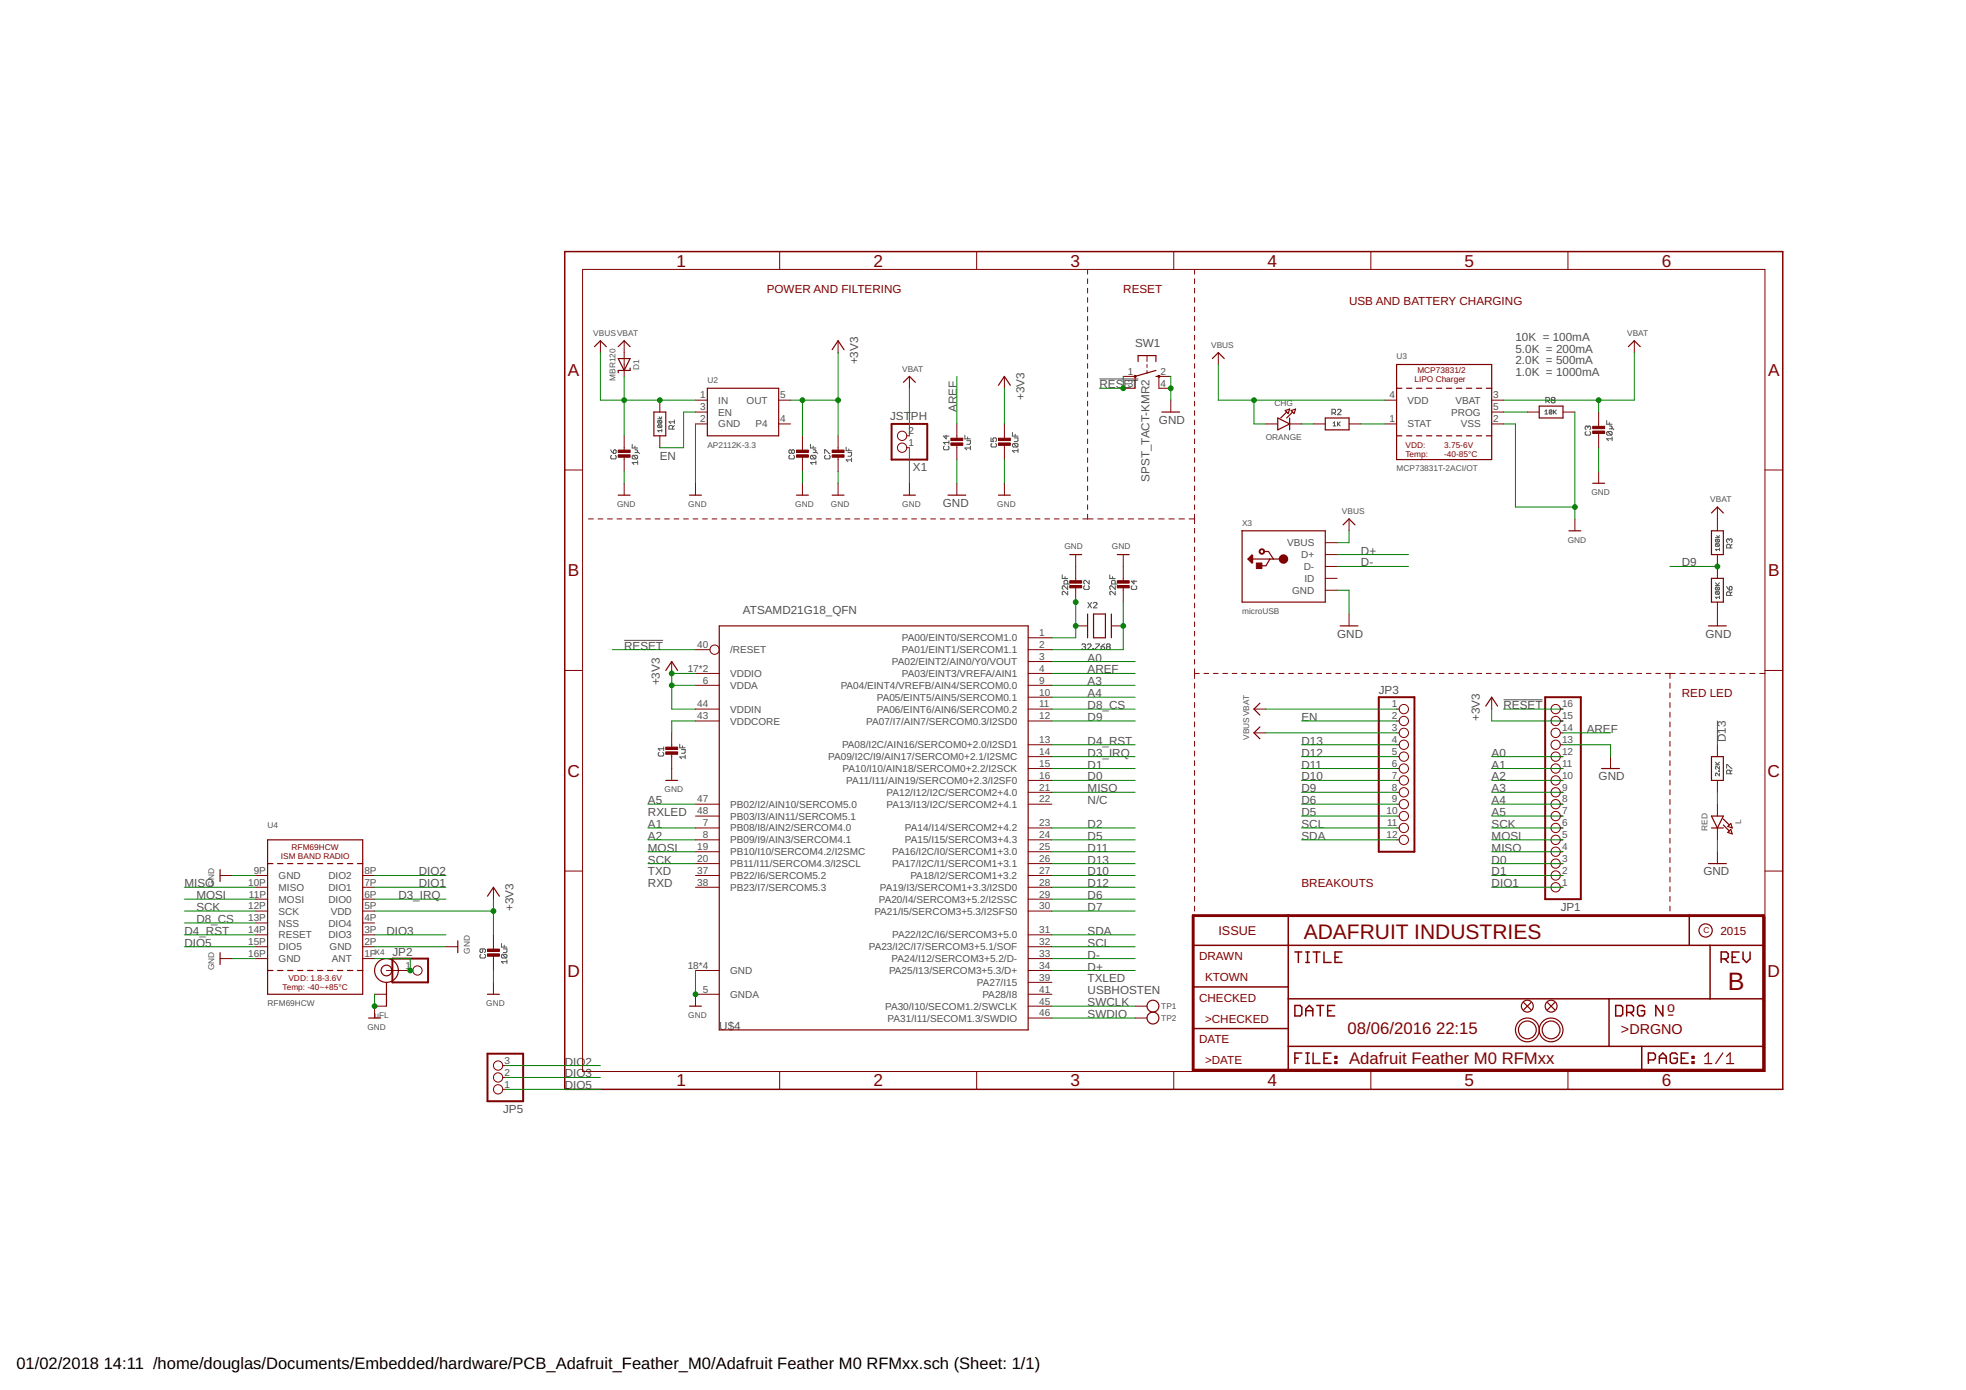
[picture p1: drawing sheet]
<svg xmlns="http://www.w3.org/2000/svg" width="420mm" height="297mm" viewBox="0 0 420 297" stroke-linecap="round" stroke-linejoin="round" font-family="sans-serif">
<g fill="none" stroke="#505050" stroke-width=".21">
<path d="M130.5 96.1l.6 .8M130.7 97.3l-.2 .2v.4l.2 .2h.8l.2-.2v-.4l-.2-.2M131.1 96.3l.2-.2 .4 .2v.4l-.2 .2h-.4zM135.1 95v.7h1.2M135.3 97.3h.8l.2 .2v.4l-.2 .2M135.3 97.3l-.2 .2v.4l.2 .2h.8M135.3 97.3l.8 .8M135.7 96.1h.4l.2 .2-.2 .4M135.7 96.7h.8l.2 .2M135.7 95.3v.4M136.3 98.8h-1.2l.4 .5M136.3 98.5v.8"/>
<path d="M140.6 89.5h.8M140.7 90.8h.6l.1 .1-.1 .5M140.7 89.9h.6l.1 .1-.1 .4M140.7 90.8l-.1 .4 .1 .2h.6M140.7 89.9l-.1 .4 .7 .1M140.7 90.8l.6 .6M140.7 89.9l.6 .5M140.9 89.1l.3 .4 .2-.4M141.4 92h-.8l.3 .3M141.4 91.7v.6M143.7 91.7v-.6l-.1-.2h-.4l-.2 .2v.6h1.1M144.1 90.9l-.4 .4"/>
<path d="M144.1 90.1h-1.1l.4 .4M144.1 89.7v.8M168.8 97.3l-.2 .2v.4l.2 .2h.8l.2-.2v-.4l-.2-.2M169.2 96.3l-.2-.2-.4 .2v.4l.2 .2 .4-.2M169.2 96.3l.2-.2 .4 .2v.4l-.2 .2-.4-.2M169.2 96.3v.4M173.2 95v.7h1.2M173.4 97.3l-.2 .2v.4l.2 .2h.8M173.4 97.3h.8l.2 .2v.4l-.2 .2M173.4 97.3l.8 .8M173.8 96.7h.8l.2 .2M173.8 96.1h.4l.2 .2-.2 .4"/>
<path d="M173.8 95.3v.4M174.4 98.8h-1.2l.4 .5M174.4 98.5v.8M176.2 96.9v-.8l1.2 .8M176.4 97.3l-.2 .2v.4l.2 .2h.8l.2-.2v-.4l-.2-.2M180.8 95.5v.8h1.2M181.2 96.7h.8v.6l-.2 .2h-.6M181.4 95.9v.4M182 98.3h-1.2l.4 .4M182 97.9v.8M201.8 95.3l-.2 .2v.4l.2 .2h.8l.2-.2v-.4l-.2-.2M202.2 93v.8l-.6-.6h1.2"/>
<path d="M202.8 94.2v.8M202.8 94.6h-1.2l.4 .4M206.2 93v.8h1.2M206.6 94.2h.8v.6l-.2 .2h-.6M206.8 93.4v.4M207.4 95.7h-1.2l.4 .4M207.4 95.3v.8M211.8 93.6v.8h.6l-.2-.4 .2-.4h.4l.2 .2v.4l-.2 .2M212 94.8l-.2 .2v.3l.2 .2h.8l.2-.2v-.3l-.2-.2M216.4 92.4v.8h1.2M216.6 94.8h.7l.3 .2v.3l-.3 .2M216.6 94.8l-.2 .2v.3l.2 .2h.7"/>
<path d="M216.6 94.8l.7 .7M216.8 93.6h.8v.6l-.3 .2h-.5M217 92.8v.4M217.6 96.3h-1.2l.4 .4M217.6 95.9v.8M235 81h8.3M284.6 88.2h.6l.2-.1v-.4l-.2-.2h-.6v1.1M284.9 90.4l.3-.3v.9M284.9 91h.6M285.1 88.2l.3 .4M285.8 87.7l.2-.2h.4l.2 .2v.1l-.8 .8h.8M285.9 90.1v.9"/>
<path d="M286 90.6l.4 .4M286.4 90.1l-.5 .6M330.2 87.9l.3-.3v.9M330.2 88.5h.5M330.4 85.7h.5l.3-.2v-.4l-.3-.2h-.5v1.2M330.8 85.7l.4 .4M331.7 87.8l-.2 .7-.4-.2M331.7 87.8l-.5-.2-.1 .2v.5M331.7 87.8l-.6 .5M331.7 85.5l-.2-.2 .2-.4h.4l.2 .2-.2 .4M331.7 85.5l-.2 .2 .2 .4h.4l.2-.2-.2-.4M331.7 85.5h.4"/>
<path d="M332 87.6v.9M332.2 88.1l.4 .4M332.6 87.6l-.6 .6M339 92.2l-.2 .2v.4l.2 .2h.7l.2-.2v-.4l-.2-.2M339.3 91.2l-.1-.2-.4 .2v.4l.2 .2M339.3 91.2l.3-.2 .3 .2v.4l-.2 .2M339.3 91.2v.2M343.4 89.9v.8h1.1M343.6 92.2h.7l.2 .2v.4l-.2 .2M343.6 92.2l-.2 .2v.4l.2 .2h.7M343.6 92.2l.7 .8M343.9 91h.4l.2 .2-.2 .4"/>
<path d="M343.9 91.6h.8l.2 .2M343.9 90.3v.4M344.5 93.8h-1.1l.3 .4M344.5 93.4v.8M366.6 114.9h.9M366.8 115.3h.5l.2 .1-.2 .4M366.8 116.2h.5l.2 .1-.2 .5M366.8 115.3l-.2 .4 .2 .1h.5M366.8 116.2l-.2 .4 .2 .2h.5M366.8 116.2l.5 .6M366.8 115.3l.5 .5M366.9 114.4l.3 .5 .3-.5"/>
<path d="M367.5 117.1v.6M367.5 117.4h-.9l.3 .3M369.6 115.3l-.2-.2-.4 .2v.4l.2 .2M369.6 115.3l.2-.2 .4 .2v.4l-.2 .2M369.6 115.3v.2M369.8 117.1v-.6l-.2-.2h-.4l-.2 .2v.6h1.2M370.2 116.3l-.4 .4M133.4 136.8h8.3M227 122.9v.7h1.2M227.6 123.2v.4M228.2 124.8v-.6l-.2-.2h-.4l-.2 .2v.6h1.2M228.2 125.2v.8l-.8-.8-.4 .2v.4l.2 .2"/>
<path d="M228.2 126.4v.7l-.8-.7-.4 .2v.3l.2 .2M231.2 137.8l.2-.2h.4l.2 .2-.2 .4M231.6 138.2h.2M231.8 138.2l.2 .2-.2 .4h-.4l-.2-.2M231.8 125.2l-.2 .2v.4l.2 .2h.8l.2-.2v-.4l-.2-.2M232.4 137.8l.2-.2h.4l.2 .2v.2l-.8 .8h.8M232.5 128.7l.8 1.2M232.8 124v.8l-.8-.8-.4 .2v.4l.2 .2M233.3 128.7l-.8 1.2M233.6 138.6h.1v.2h-.1zM233.7 128.9l.1-.2h.5l.1 .2v.2l-.7 .8h.7M234.1 137.6h.8v.2l-.8 .8v.2"/>
<path d="M235.3 138.2h.6l.2 .4-.2 .2h-.4l-.2-.2zM236.1 137.6l-.8 .6M236.7 138.2l-.2-.2 .2-.4h.4l.2 .2-.2 .4M236.7 138.2h.4M236.7 138.2l-.2 .2 .2 .4h.4l.2-.2-.2-.4M237.2 122.9v.7h1.1M237.8 123.2v.4M238.3 126.4v.7l-.7-.7-.4 .2v.3l.2 .2M238.3 125.2v.8l-.7-.8-.4 .2v.4l.2 .2M238.3 124.8v-.6l-.2-.2h-.3l-.2 .2v.6h1.1M242 125.2l-.2 .2v.4l.2 .2h.7l.2-.2v-.4l-.2-.2M242.3 124v.8l-.5-.6h1.1"/>
<path d="M366.6 125.1h.9M366.6 124.5l.6 .6M366.8 125.5h.5l.2 .1-.2 .5M366.8 126.4l.7 .2-.2 .4M366.8 125.5l-.2 .4 .2 .2h.5M366.8 126.4l-.2 .5 .2 .1h.5M366.8 126.4l.5 .6M366.8 125.5l.5 .6M367.5 127.4v.5M367.5 127.6h-.9l.3 .3M367.5 124.5l-.5 .5M369 125.3l.6 .8"/>
<path d="M369.6 125.5l.4-.2 .2 .2v.4l-.2 .2h-.4zM369.8 127.3v-.6l-.2-.2h-.4l-.2 .2v.6h1.2M370.2 126.5l-.4 .4M141.8 159.6v.8M141.8 160h-1.1l.4 .4M145.3 159v.8h1.1M145.8 159.4v.4M321.3 149.5h8.3M140.9 160.8l-.2 .2v.4l.2 .2h.7l.2-.2v-.4l-.2-.2M145.6 160.2h.8v.6l-.2 .2h-.6M146.4 161.8h-1.1l.3 .3M146.4 161.4v.7"/>
<path d="M366.6 163.4h.9M366.6 162.9l.6 .5M367.3 164.7l.2 .1zM367.5 163.8v.6l-.6-.6-.3 .2 .2 .4M367.5 165.2v.6l-.6-.6-.3 .2 .2 .4M367.5 162.9l-.5 .4M369 164.2v-.8l1.2 .8M369.8 165.4v-.6l-.2-.2h-.4l-.2 .2v.6h1.2M370.2 164.6l-.4 .4M102.8 203.9l-.2 .2v.4l.2 .2h.7l.3-.2v-.4l-.3-.2M103.2 202.8v.6l-.2 .2-.4-.2v-.4l.2-.2h.7l.3 .2v.4l-.3 .2M107.2 201.6v.8h1.1"/>
<path d="M107.4 203.9h.7l.2 .2v.4l-.2 .2M107.4 203.9l-.2 .2v.4l.2 .2h.7M107.4 203.9l.7 .8M107.6 202.8h.7v.6l-.2 .2h-.5M107.8 202v.4M108.3 205.5h-1.1l.4 .4M108.3 205.1v.8"/>
</g>
<g fill="none" stroke="#800000" stroke-width=".21">
<path d="M124.5 57.6h252.7v171.4h-252.7zM166.6 53.8v3.8M208.7 53.8v3.8M232.4 57.6v1M232.4 59.6v1M250.8 53.8v3.8M255.3 57.6v1M255.3 59.6v1M293 53.8v3.8M335.1 53.8v3.8M128.3 72.8v2.6M133.4 72.8v7.6"/>
<path d="M179.1 72.8v2.6M232.4 61.6v1M232.4 63.6v1M232.4 65.6v1M232.4 67.6v1M232.4 69.6v1.1M232.4 71.6v1.1M232.4 73.7v1M232.4 75.7v1M232.4 77.7v1M232.4 79.7v1M245.1 76v1.3"/>
<path d="M245.1 77.9v.6M245.1 79.2v.6M255.3 61.6v1M255.3 63.6v1M255.3 65.6v1M255.3 67.6v1M255.3 69.6v1.1M255.3 71.6v1.1M255.3 73.7v1M255.3 75.7v1M255.3 77.7v1M255.3 79.7v1"/>
<path d="M260.4 75.4v2.5M349.3 72.8v2.6M133.4 93.1v3.3M133.4 97.5v3.3M141 85.5v2.6M141 93.1v2.6M148.6 85.5h2.6M148.6 88.1h2.6M148.6 90.6h2.6M166.4 85.5h2.6M166.4 90.6h2.6M171.5 93.1v3.3"/>
<path d="M171.5 97.5v3.3M179.1 93.1v3.3M179.1 97.5v3.3M193.8 95.7h.6M193.8 93.1h.6M194.4 80.4v2.6M204.5 90.6v3.3M204.5 94.9v3.3M214.7 80.4v2.6M214.7 90.6v3.3M214.7 94.9v3.3M232.4 81.7v1"/>
<path d="M232.4 83.7v1.1M232.4 85.7v1.1M232.4 87.8v1M232.4 89.8v1M232.4 91.8v1M232.4 93.8v1M232.4 95.8v1M232.4 97.8v1M232.4 99.8v1M240.1 80.4h2.5v2.6h-2.5M250.2 85.5v2.6M250.2 80.4h-2.5v2.6h2.5"/>
<path d="M255.3 81.7v1M255.3 83.7v1.1M255.3 85.7v1.1M255.3 87.8v1M255.3 89.8v1M255.3 91.8v1M255.3 93.8v1M255.3 95.8v1M255.3 97.8v1M255.3 99.8v1M270.5 90.6h2.6M275.6 90.6h2.6"/>
<path d="M280.7 90.6h2.5M288.3 90.6h2.6M295.9 85.5h2.6M295.9 90.6h2.6M318.8 85.5h2.5M318.8 88.1h2.5M318.8 90.6h2.5M326.4 88.1h2.6M334 88.1h2.6M341.7 88.1v3.3M341.7 92.4v3.3M120.7 100.4h3.8"/>
<path d="M125.8 110.9h1M127.8 110.9h1M129.8 110.9h1.1M131.9 110.9h1M133.4 103.3v2.5M133.9 110.9h1M135.9 110.9h1.1M138 110.9h1M140 110.9h1M142 110.9h1M144.1 110.9h1M146.1 110.9h1"/>
<path d="M148.1 110.9h1M148.6 103.3v2.5M150.2 110.9h1M152.2 110.9h1M154.2 110.9h1M156.3 110.9h1M158.3 110.9h1M160.3 110.9h1M162.3 110.9h1.1M164.4 110.9h1M166.4 110.9h1M168.4 110.9h1.1"/>
<path d="M170.5 110.9h1M171.5 103.3v2.5M172.5 110.9h1M174.5 110.9h1.1M176.6 110.9h1M178.6 110.9h1M179.1 103.3v2.5M180.6 110.9h1.1M182.6 110.9h1.1M184.7 110.9h1M186.7 110.9h1M188.7 110.9h1.1"/>
<path d="M190.8 110.9h1M192.8 110.9h1M194.4 103.3v2.5M194.8 110.9h1.1M196.9 110.9h1M198.9 110.9h1M200.9 110.9h1.1M203 110.9h1M204.5 103.3v2.5M205 110.9h1M207 110.9h1.1M209.1 110.9h1"/>
<path d="M211.1 110.9h1M213.1 110.9h1.1M214.7 103.3v2.5M215.2 110.9h1M217.2 110.9h1M219.2 110.9h1M221.3 110.9h1M223.3 110.9h1M225.3 110.9h1M227.4 110.9h1M229.4 110.9h1M229.9 118.5v5.9"/>
<path d="M231.4 110.9h2.2M232.4 101.8v1M232.4 103.8v1.1M232.4 105.9v1M232.4 107.9v1M232.4 109.9v1M234.6 110.9h1.2M236.8 110.9h1.1M239 110.9h1.1M240.1 118.5v5.9M241.1 110.9h1.2M243.3 110.9h1.2"/>
<path d="M245.4 110.9h1.2M247.6 110.9h1.2M249.8 110.9h1.2M251.9 110.9h1.2M254.1 110.9h1.2M255.3 101.8v1M255.3 103.8v1.1M255.3 105.9v1M255.3 107.9v1M255.3 109.9v2M255.3 112.9v1M255.3 114.9v1"/>
<path d="M255.3 116.9v1M255.3 118.9v1M283.2 118.5h2.6M283.2 116h2.6M288.3 110.9v2.5M336.6 110.9v2.5M341.7 100.8v2.5M367 108.4v5M367 118.5v5.1M377.2 100.4h3.8M148.6 138.8h3.1M219.7 138.8h5.1"/>
<path d="M219.7 136.3h5.1M229.9 125.4v3.3M229.9 133.8h2.5M237.5 133.8h2.6M240.1 125.4v3.3M255.3 120.9v1M255.3 122.9v1M255.3 124.9v1M255.3 126.9v1M255.3 128.9v1M255.3 130.9v1M255.3 132.9v1"/>
<path d="M255.3 134.9v1M255.3 136.9v1M255.3 138.9v1M283.2 121.1h2.6M283.2 126.1h2.6M283.2 123.6h2.6M288.3 131.2v2.6M367 128.7v5.1M120.7 143.3h3.8M143.6 141.4v2.5M143.6 156.6v3.3M148.6 143.9h5.1"/>
<path d="M148.6 151.5h5.1M148.6 154.1h5.1M148.6 146.5h5.1M219.7 143.9h5.1M219.7 151.5h5.1M219.7 159.2h5.1M219.7 154.1h5.1M219.7 146.5h5.1M219.7 141.4h5.1M219.7 149h5.1M255.3 140.9v1M255.3 142.9v2.1"/>
<path d="M255.3 146v1.1M255.3 148.1v1M255.3 150.1v1.1M255.3 152.2v1.1M255.3 154.3v1M255.3 156.3v1.1M255.3 158.4v1.1M255.3 143.9h1M257.3 143.9h1M259.3 143.9h1M261.3 143.9h1M263.3 143.9h1.1"/>
<path d="M265.3 143.9h1.1M267.4 143.9h1M268 156.6h2.5M268 151.5h2.5M269.4 143.9h1M271.4 143.9h1M273.4 143.9h1M275.4 143.9h1M277.4 143.9h1M279.4 143.9h1M281.5 143.9h.9M283.5 143.9h1"/>
<path d="M285.5 143.9h1M287.5 143.9h1M289.5 143.9h1M291.5 143.9h1M293.5 143.9h1M295.5 143.9h1M297.5 143.9h1.1M298.5 156.6h.5M298.5 151.5h.5M298.5 159.2h.5M298.5 154.1h.5M299.6 143.9h1"/>
<path d="M301.6 143.9h1M303.6 143.9h1M305.6 143.9h1M307.6 143.9h1M309.6 143.9h1M311.6 143.9h1M313.6 143.9h1M315.6 143.9h1.1M317.6 143.9h1.1M318.8 149v2.5M319.7 143.9h1M321.7 143.9h1"/>
<path d="M323.7 143.9h1M325.7 143.9h1M327.7 143.9h1M329.7 143.9h1M331.7 143.9h1M333.5 156.6h.5M333.5 151.5h.5M333.5 159.2h.5M333.5 154.1h.5M333.7 143.9h1.1M335.7 143.9h1.1M337.8 143.9h1"/>
<path d="M339.8 143.9h1M341.8 143.9h1M343.8 143.9h1M345.8 143.9h1M347.8 143.9h1M349.8 143.9h1M351.9 143.9h.9M353.9 143.9h1M355.9 143.9h2.1M356.9 143.9v1.1M356.9 146v1.1M356.9 148.1v1"/>
<path d="M356.9 150.1v1.1M356.9 152.2v1.1M356.9 154.3v1M356.9 156.3v1.1M356.9 158.4v1.1M359 143.9h1.2M361.1 143.9h1.2M363.3 143.9h1.1M365.4 143.9h1.1M367 159.2v2.5M367.5 143.9h1.2M369.7 143.9h1.1"/>
<path d="M371.8 143.9h1.1M373.9 143.9h1.2M376.1 143.9h1.1M377.2 143.3h3.8M143.6 160.9v5.9M148.6 179.5h5.1M148.6 176.9h5.1M148.6 174.4h5.1M148.6 171.9h5.1M219.7 179.5h5.1M219.7 176.9h5.1M219.7 171.9h5.1"/>
<path d="M219.7 169.3h5.1M219.7 166.8h5.1M219.7 164.2h5.1M219.7 161.7h5.1M255.3 160.5v1.1M255.3 162.6v1M255.3 164.6v1.1M255.3 166.7v1.1M255.3 168.8v1M255.3 170.8v1.1M255.3 172.9v1.1M255.3 175v1.1"/>
<path d="M255.3 177.1v1M255.3 179.1v1.1M298.5 179.5h.5M298.5 176.9h.5M298.5 174.4h.5M298.5 171.9h.5M298.5 169.3h.5M298.5 166.8h.5M298.5 164.2h.5M298.5 161.7h.5M333.5 179.5h.5M333.5 176.9h.5"/>
<path d="M333.5 174.4h.5M333.5 171.9h.5M333.5 169.3h.5M333.5 166.8h.5M333.5 164.2h.5M333.5 161.7h.5M344.2 161.7v2.5M356.9 160.5v1.1M356.9 162.6v1M356.9 164.6v1.1M356.9 166.7v1.1M356.9 168.8v1"/>
<path d="M356.9 170.8v1.1M356.9 172.9v1.1M356.9 175v1.1M356.9 177.1v1M356.9 179.1v1.1M367 166.8v2.5M367 171.9v2.5M367 176.9v2.6M47 187.1h2.6M54.7 189.6h2.5M54.7 187.1h2.5M54.7 199.8h2.5"/>
<path d="M54.7 192.2h2.5M54.7 194.7h2.5M54.7 197.2h2.5M77.5 189.6h2.6M77.5 187.1h2.6M77.5 199.8h2.6M77.5 192.2h2.6M77.5 194.7h2.6M77.5 197.2h2.6M105.5 189.6v2.6M105.5 199.8v3.3M120.7 186.1h3.8"/>
<path d="M148.6 189.6h5.1M148.6 187.1h5.1M148.6 184.6h5.1M148.6 182h5.1M219.7 189.6h5.1M219.7 187.1h5.1M219.7 184.6h5.1M219.7 182h5.1M219.7 199.8h5.1M219.7 192.2h5.1M219.7 194.7h5.1M255.3 181.2v1.1"/>
<path d="M255.3 183.3v1M255.3 185.3v1.1M255.3 187.4v1.1M255.3 189.5v1.1M255.3 191.6v1M255.3 193.6v1.1M333.5 189.6h.5M333.5 187.1h.5M333.5 184.6h.5M333.5 182h.5M356.9 181.2v1.1M356.9 183.3v1"/>
<path d="M356.9 185.3v1.1M356.9 187.4v1.1M356.9 189.5v1.1M356.9 191.6v1M356.9 193.6v1.1M367 182v2.6M377.2 186.1h3.8M47 204.9h2.6M54.7 202.3h2.5M54.7 204.9h2.5M77.5 202.3h2.6M77.5 204.9h2.6"/>
<path d="M80.1 212.5h2.5M82.6 207.4h5.6M82.6 215h-2.5v2.6M95.3 202.3h2.5M105.5 204.1v3.3M105.5 209.9v2.6M148.6 207.4h5.1M153.7 212.5h-5.1v2.5M219.7 207.4h5.1M219.7 202.3h5.1M219.7 204.9h5.1M219.7 209.9h5.1"/>
<path d="M219.7 212.5h5.1M219.7 215h5.1M219.7 217.6h5.1M242.6 215h2.5M242.6 217.6h2.5M107.4 232.8h.6M107.4 230.3h.6M107.4 227.7h.6M166.6 229v3.8M208.7 229v3.8M250.8 229v3.8M293 229v3.8"/>
<path d="M335.1 229v3.8"/>
<circle cx="192.8" cy="95.7" r=".99"/>
<circle cx="192.8" cy="93.1" r=".99"/>
<circle cx="152.7" cy="138.8" r=".99"/>
<circle cx="300" cy="156.6" r=".99"/>
<circle cx="300" cy="151.5" r=".99"/>
<circle cx="300" cy="154.1" r=".99"/>
<circle cx="300" cy="159.2" r=".99"/>
<circle cx="332.5" cy="151.5" r=".99"/>
<circle cx="332.5" cy="159.2" r=".99"/>
<circle cx="332.5" cy="156.6" r=".99"/>
<circle cx="332.5" cy="154.1" r=".99"/>
<circle cx="300" cy="171.9" r=".99"/>
<circle cx="300" cy="161.7" r=".99"/>
<circle cx="300" cy="169.3" r=".99"/>
<circle cx="300" cy="164.2" r=".99"/>
<circle cx="300" cy="166.8" r=".99"/>
<circle cx="300" cy="176.9" r=".99"/>
<circle cx="300" cy="179.5" r=".99"/>
<circle cx="300" cy="174.4" r=".99"/>
<circle cx="332.5" cy="171.9" r=".99"/>
<circle cx="332.5" cy="169.3" r=".99"/>
<circle cx="332.5" cy="164.2" r=".99"/>
<circle cx="332.5" cy="161.7" r=".99"/>
<circle cx="332.5" cy="166.8" r=".99"/>
<circle cx="332.5" cy="176.9" r=".99"/>
<circle cx="332.5" cy="174.4" r=".99"/>
<circle cx="332.5" cy="179.5" r=".99"/>
<circle cx="332.5" cy="189.6" r=".99"/>
<circle cx="332.5" cy="182" r=".99"/>
<circle cx="332.5" cy="184.6" r=".99"/>
<circle cx="332.5" cy="187.1" r=".99"/>
<circle cx="89.2" cy="207.4" r=".99"/>
<circle cx="106.4" cy="230.3" r=".99"/>
<circle cx="106.4" cy="227.7" r=".99"/>
<circle cx="106.4" cy="232.8" r=".99"/>
</g>
<path d="M255 195.7h121.9v33h-121.9z" fill="none" stroke="#800000" stroke-width=".61"/>
<g fill="none" stroke="#800000" stroke-width=".32">
<path d="M120.7 53.8h260.3v179h-260.3zM275.3 195.7v33M361 195.7v6.3M255 202h121.9M255 210.9h20.3M255 219.8h20.3M275.3 213.4h101.6M276.7 203.4h1.5M276.7 214.9h1.2l.3 .3v1.5l-.3 .4h-1.2zM277.5 203.4v2.3M279.1 203.4h.7M279.1 205.7h.7"/>
<path d="M279.1 216h1.5M279.1 217.1v-1.5l.7-.7 .8 .7v1.5M279.4 203.4v2.3M280.6 203.4h1.5M281.4 203.4v2.3M281.4 214.9h1.5M282.2 214.9v2.2M283 203.4v2.3h1.5M283.7 216h.8M285.2 214.9h-1.5v2.2h1.5M285.3 204.6h.7M286.8 203.4h-1.5v2.3h1.5"/>
<path d="M343.9 213.4v10.2M345.3 214.9h1.1l.4 .3v1.5l-.4 .4h-1.1zM347.6 216.3h1.2l.3-.3v-.8l-.3-.3h-1.2v2.2M348.4 216.3l.7 .8M351.5 215.2l-.4-.3h-.7l-.4 .3v1.5l.4 .4h.7l.4-.4v-.7h-.8M355.4 214.9v2.2l-1.5-2.2v2.2M365.5 202v11.4M367.8 204.9h1.2l.3-.3v-.8l-.3-.4h-1.2v2.3M368.6 204.9l.7 .8M370.2 204.6h.7M371.7 203.4h-1.5v2.3h1.5M372.5 203.4v1.5l.8 .8 .7-.8v-1.5"/>
<path d="M275.3 223.6h101.6M276.7 226.1h.8M278.2 225h-1.5v2.2M279.1 225h.7M279.1 227.2h.7M279.4 225v2.2M280.6 225v2.2h1.5M283 226.1h.7M284.5 225h-1.5v2.2h1.5M285.3 225.8h.4v.3h-.4zM285.3 226.9h.4v.3h-.4zM350.9 223.6v5.1"/>
<path d="M352.3 226.5h1.1l.4-.4v-.7l-.4-.4h-1.1v2.2M354.6 226.1h1.5M354.6 227.2v-1.4l.8-.8 .7 .8v1.4M358.5 225.4l-.4-.4h-.8l-.3 .4v1.5l.3 .3h.8l.4-.3v-.8h-.8M359.3 226.1h.7M360.8 225h-1.5v2.2h1.5M361.6 225.8h.4v.3h-.4zM361.6 226.9h.4v.3h-.4z"/>
</g>
<g fill="none" stroke="#800000" stroke-width=".25">
<path d="M127 74.1l1.3-1.3 1.3 1.3M132.1 74.1l1.3-1.3 1.3 1.3M132.1 76.6h2.6l-1.3 2.6zM134.7 78.7v.5h-2.6v.5M177.8 74.7l1.3-1.9 1.3 1.9M243.2 77.3v-1.3h3.8v1.3M247 79.2l-4.4 1.2M259.1 76.6l1.3-1.2 1.2 1.2M298.5 77.9h20.3v20.3h-20.3zM348 74.1l1.3-1.3 1.2 1.3M139.7 88.1h2.6v5h-2.6zM151.2 83h15.2v10.1h-15.2z"/>
<path d="M193.1 81.7l1.3-1.3 1.2 1.3M213.4 82.3l1.3-1.9 1.2 1.9M247 80.4h.7M248.3 88.1h3.8M273.1 89.3l2.5 1.3-2.5 1.3zM274.7 87.7l.9-.3-.3 1zM275 88.1l-1.3 1.2M275.6 89.3v2.6M275.9 87.7l1-.3-.3 1zM276.2 88.1l-1.2 1.2M283.2 89.3h5.1v2.6h-5.1zM298.5 83h1.1"/>
<path d="M298.5 93.1h1.1M300.6 83h1.1M300.6 93.1h1.1M302.7 83h1.2M302.7 93.1h1.2M304.9 83h1.1M304.9 93.1h1.1M307 83h1.1M307 93.1h1.1M309.1 83h1.2M309.1 93.1h1.2M311.3 83h1.1"/>
<path d="M311.3 93.1h1.1M313.4 83h1.1M313.4 93.1h1.1M315.5 83h1.2M315.5 93.1h1.2M317.6 83h1.2M317.6 93.1h1.2M329 86.8h5v2.5h-5zM132.1 105.8h2.6M147.4 105.8h2.5M170.2 105.8h2.6M177.8 105.8h2.6"/>
<path d="M193.1 105.8h2.5M202.6 105.8h3.8M213.4 105.8h2.5M228.6 118.5h2.6M238.8 118.5h2.5M265.4 113.4h17.8v15.3h-17.7zM266.9 119.5l.4-.4v.8l-.2-.4M267.5 118.7h.2v1.6h-.2l-.8-.8zM267.5 118.7v1.4M267.7 119.5h6.6M270.1 117.9h1l1 1.6M271.4 119.5l-.8 1.4h-1.3"/>
<path d="M287 112.2l1.3-1.3 1.3 1.3M335.3 113.4h2.5M340.4 103.3h2.5M365.8 113.4h2.5v5.1h-2.5zM365.8 109.6l1.2-1.2 1.3 1.2M153.7 133.8h66v86.3h-66zM232.4 131.2v5.1M233.7 131.2h2.5v5.1h-2.5zM237.5 131.2v5.1M286.4 133.8h3.8M365.1 133.8h3.8M365.8 123.6h2.5v5.1h-2.5z"/>
<path d="M142.3 143.3l1.3-1.9 1.2 1.9M269.3 155.3l-1.3 1.3 1.3 1.3M269.3 150.3l-1.3 1.2 1.3 1.3M317.5 150.9l1.3-1.9 1.3 1.9M57.2 179.5h20.3v33h-20.3zM142.3 166.8h2.5M342.3 164.2h3.8M365.8 174.4h2.5l-1.3 2.5zM365.8 176.9h2.5M365.8 161.7h2.5v5.1h-2.5zM368.3 176.3l1.3 1.3M368.3 175l1.3 1.3"/>
<path d="M369.3 176.6l.6-.6 .3 .9zM369.3 177.9l.6-.7 .3 1zM47 185.8v2.6M57.2 184.6h1.1M59.3 184.6h1.2M61.5 184.6h1.1M63.6 184.6h1.1M65.7 184.6h1.2M67.9 184.6h1.1M70 184.6h1.1M72.1 184.6h1.2M74.3 184.6h1.1"/>
<path d="M76.4 184.6h1.1M104.2 191.5l1.3-1.9 1.2 1.9M365.1 184.6h3.8M47 203.6v2.5M57.2 207.4h1.1M59.3 207.4h1.2M61.5 207.4h1.1M63.6 207.4h1.1M65.7 207.4h1.2M67.9 207.4h1.1M70 207.4h1.1M72.1 207.4h1.2"/>
<path d="M74.3 207.4h1.1M76.4 207.4h1.1M78.8 217.6h2.5M82.6 209.9v5.1M97.8 201v2.6M104.2 212.5h2.5M147.4 215h2.5M325.6 214.2l1.6 1.6M327.2 214.2l-1.6 1.6M330.7 214.2l1.6 1.6M332.3 214.2l-1.6 1.6M356.6 216.9h.9"/>
<path d="M364.3 225.8l.8-.8v2.3M364.3 227.3h1.5M368.2 225l-1.5 2.3M369 227.3h1.5M369 225.8l.8-.8v2.3"/>
<circle cx="364.5" cy="198.8" r="1.42"/>
<circle cx="82.6" cy="207.4" r="2.54"/>
<circle cx="82.6" cy="207.4" r="1.14"/>
<circle cx="246.4" cy="217.6" r="1.27"/>
<circle cx="246.4" cy="215" r="1.27"/>
<circle cx="326.4" cy="215" r="1.27"/>
<circle cx="331.5" cy="215" r="1.27"/>
<circle cx="326.4" cy="220.1" r="1.91"/>
<circle cx="326.4" cy="220.1" r="2.54"/>
<circle cx="331.5" cy="220.1" r="1.91"/>
<circle cx="331.5" cy="220.1" r="2.54"/>
</g>
<g fill="#800000" stroke="#800000" stroke-width=".21">
<path d="M132.1 97.2h2.6v.5h-2.6z"/>
<path d="M132.1 96.2h2.6v.5h-2.6z"/>
<path d="M177.8 97.2h2.6v.5h-2.6z"/>
<path d="M177.8 96.2h2.6v.5h-2.6z"/>
<path d="M170.2 97.2h2.6v.5h-2.6z"/>
<path d="M170.2 96.2h2.6v.5h-2.6z"/>
<path d="M203.2 94.7h2.6v.5h-2.6z"/>
<path d="M203.2 93.6h2.6v.5h-2.6z"/>
<path d="M268.5 120.3h1.2v1.2h-1.2z"/>
<path d="M340.4 92.1h2.5v.5h-2.5z"/>
<path d="M340.4 91.1h2.5v.5h-2.5z"/>
<path d="M142.3 160.7h2.5v.5h-2.5z"/>
<path d="M142.3 159.7h2.5v.5h-2.5z"/>
<path d="M228.6 124.1h2.6v.5h-2.6z"/>
<path d="M228.6 125.1h2.6v.5h-2.6z"/>
<path d="M238.8 124.1h2.5v.5h-2.5z"/>
<path d="M238.8 125.1h2.5v.5h-2.5z"/>
<path d="M213.4 94.7h2.5v.5h-2.5z"/>
<path d="M213.4 93.6h2.5v.5h-2.5z"/>
<path d="M104.2 203.8h2.5v.5h-2.5z"/>
<path d="M104.2 202.8h2.5v.5h-2.5z"/>
</g>
<g fill="none" stroke="#800000" stroke-width=".42">
<path d="M190.5 90.6h7.7v7.6h-7.7zM294.7 149h7.6v33h-7.6zM330.2 149h7.6v43.2h-7.6zM83.9 204.9h7.6v5h-7.6zM104.2 225.2h7.6v10.1h-7.6z"/>
<circle cx="242.6" cy="80.4" r=".13"/>
<circle cx="247.7" cy="80.4" r=".13"/>
</g>
<g fill="none" stroke="#800000" stroke-width="1">
<circle cx="269.7" cy="117.9" r=".19"/>
<circle cx="274.3" cy="119.5" r=".51"/>
</g>
<g fill="none" stroke="#008000" stroke-width=".21">
<path d="M128.3 75.4v10.1h20.3M179.1 75.4v17.7M260.4 77.9v7.6h35.5M349.3 75.4v10.1h-28M133.4 80.4v12.7M148.6 90.6v12.7M148.6 88.1h-2.5v7.6h-5.1M169 85.5h10.1M171.5 85.5v7.6M194.4 83v10.1M194.4 95.7v7.6M204.5 80.4v10.2"/>
<path d="M204.5 98.2v5.1M214.7 83v7.6M214.7 98.2v5.1M240.1 80.4v2.6h-5.1M250.2 80.4v5.1M268 85.5v5.1h2.5M278.2 90.6h2.5M290.9 90.6h5M321.3 90.6h2.6v17.8h12.7M321.3 88.1h5.1M336.6 88.1v22.8M341.7 85.5v2.6"/>
<path d="M341.7 95.7v5.1M133.4 100.8v2.5M171.5 100.8v2.5M179.1 100.8v2.5M285.8 118.5h15.2M288.3 113.4v2.6h-2.5M130.9 138.8h17.7M229.9 128.7v7.6h-5.1M240.1 128.7v10.1h-15.3M285.8 126.1h2.5v5.1M285.8 121.1h15.2M356.9 121.1h10.1"/>
<path d="M143.6 146.5h5M148.6 143.9h-5v7.6h5M148.6 154.1h-5v2.5M224.8 159.2h17.8M224.8 149h17.8M224.8 146.5h17.8M224.8 143.9h17.8M224.8 154.1h17.8M224.8 151.5h17.8M224.8 141.4h17.8M270.5 156.6h28M270.5 151.5h28"/>
<path d="M278.2 159.2h20.3M278.2 154.1h20.3M318.8 151.5v2.6h15.2M321.3 151.5h12.7M334 159.2h10.2v2.5M334 156.6h10.2M367 154.1v5.1M138.5 179.5h10.1M138.5 176.9h10.1M138.5 171.9h10.1M224.8 179.5h17.8M224.8 169.3h17.8"/>
<path d="M224.8 176.9h17.8M224.8 166.8h17.8M224.8 164.2h17.8M224.8 161.7h17.8M278.2 179.5h20.3M278.2 169.3h20.3M278.2 176.9h20.3M278.2 174.4h20.3M278.2 171.9h20.3M278.2 166.8h20.3M278.2 164.2h20.3M278.2 161.7h20.3"/>
<path d="M318.8 179.5h15.2M318.8 169.3h15.2M318.8 176.9h15.2M318.8 174.4h15.2M318.8 171.9h15.2M318.8 166.8h15.2M318.8 164.2h15.2M318.8 161.7h15.2M367 169.3v2.6M367 179.5v2.5M39.4 192.2h15.3M39.4 189.6h15.3"/>
<path d="M39.4 194.7h15.3M39.4 199.8h15.3M39.4 197.2h15.3M49.6 187.1h5.1M80.1 187.1h15.2M80.1 192.2h15.2M80.1 189.6h15.2M80.1 194.7h25.4M80.1 199.8h15.2M105.5 192.2v7.6M138.5 182h10.1M138.5 184.6h10.1"/>
<path d="M224.8 187.1h17.8M224.8 182h17.8M224.8 192.2h17.8M224.8 189.6h17.8M224.8 184.6h17.8M224.8 194.7h17.8M224.8 199.8h17.8M318.8 187.1h15.2M318.8 182h15.2M318.8 189.6h15.2M318.8 184.6h15.2M39.4 202.3h15.3"/>
<path d="M49.6 204.9h5.1M80.1 204.9h7.6v2.5M80.1 202.3h15.2M80.1 212.5v2.5M105.5 207.4v2.5M148.6 207.4v5.1M224.8 204.9h17.8M224.8 202.3h17.8M224.8 207.4h17.8M224.8 215h17.8M224.8 217.6h17.8M108 230.3h20.3"/>
<path d="M108 227.7h20.3M108 232.8h20.3"/>
</g>
<g fill="#008000" stroke="#008000" stroke-width=".21">
<circle cx="250.2" cy="83" r=".51"/>
<circle cx="336.6" cy="108.4" r=".51"/>
<circle cx="148.6" cy="212.5" r=".51"/>
<circle cx="80.1" cy="215" r=".51"/>
<circle cx="179.1" cy="85.5" r=".51"/>
<circle cx="171.5" cy="85.5" r=".51"/>
<circle cx="143.6" cy="143.9" r=".51"/>
<circle cx="143.6" cy="146.5" r=".51"/>
<circle cx="105.5" cy="194.7" r=".51"/>
<circle cx="133.4" cy="85.5" r=".51"/>
<circle cx="141" cy="85.5" r=".51"/>
<circle cx="268" cy="85.5" r=".51"/>
<circle cx="341.7" cy="85.5" r=".51"/>
<circle cx="367" cy="121.1" r=".51"/>
<circle cx="240.1" cy="83" r=".51"/>
<circle cx="229.9" cy="128.7" r=".51"/>
<circle cx="229.9" cy="133.8" r=".51"/>
<circle cx="240.1" cy="133.8" r=".51"/>
<circle cx="87.7" cy="207.4" r=".51"/>
</g>
<text font-size="5.4" fill="#800000" x="369.3" y="211.5">B</text>
<text font-size="4.5" fill="#800000" x="278.6" y="200.6">ADAFRUIT INDUSTRIES</text>
<g font-size="3.7" fill="#800000">
<text x="144.5" y="57">1</text>
<text x="186.7" y="57">2</text>
<text x="228.8" y="57">3</text>
<text x="270.9" y="57">4</text>
<text x="313" y="57">5</text>
<text x="355.1" y="57">6</text>
<text x="121.4" y="80.3">A</text>
<text x="377.9" y="80.3">A</text>
<text x="121.4" y="123.1">B</text>
<text x="377.9" y="123.1">B</text>
<text x="121.3" y="166">C</text>
<text x="377.8" y="166">C</text>
<text x="121.3" y="208.8">D</text>
<text x="377.8" y="208.8">D</text>
<text x="144.5" y="232.2">1</text>
<text x="186.7" y="232.2">2</text>
<text x="228.8" y="232.2">3</text>
<text x="270.9" y="232.2">4</text>
<text x="313" y="232.2">5</text>
<text x="355.1" y="232.2">6</text>
</g>
<g font-size="3.6" fill="#800000">
<text x="288" y="221.1">08/06/2016</text>
<text x="306.9" y="221.1">22:15</text>
<text x="288.3" y="227.4">Adafruit Feather M0 RFMxx</text>
</g>
<g font-size="3.5">
<text x="3.5" y="292.5">01/02/2018</text>
<text x="22.2" y="292.5">14:11 /home/douglas/Documents/Embedded/hardware/PCB_Adafruit_Feather_M0/Adafruit Feather M0 RFMxx.sch (Sheet: 1/1)</text>
</g>
<g font-size="3.1" fill="#800000">
<text x="346.4" y="221.1">&gt;DRGNO</text>
<text x="356.3" y="216.3">o</text>
</g>
<text font-size="2.7" fill="#800000" x="260.4" y="199.8">ISSUE</text>
<g font-size="2.5" fill="#800000">
<text x="163.9" y="62.7">POWER AND FILTERING</text>
<text x="240.1" y="62.7">RESET</text>
<text x="288.3" y="65.2">USB AND BATTERY CHARGING</text>
<text x="359.4" y="149">RED LED</text>
<text x="278.2" y="189.6">BREAKOUTS</text>
<text x="367.7" y="199.8">2015</text>
<text x="256.3" y="205.2">DRAWN</text>
<text x="257.5" y="209.6">KTOWN</text>
<text x="256.3" y="214.1">CHECKED</text>
<text x="257.5" y="218.5">&gt;CHECKED</text>
<text x="256.3" y="223">DATE</text>
<text x="257.5" y="227.4">&gt;DATE</text>
</g>
<g font-size="2.5" fill="#505050">
<text x="183.4" y="77.9" transform="rotate(-90 183.4 77.9)">+3V3</text>
<text x="242.6" y="74.1">SW1</text>
<text x="323.9" y="72.8">10K = 100mA</text>
<text x="323.9" y="75.3">5.0K = 200mA</text>
<text x="323.9" y="77.9">2.0K = 500mA</text>
<text x="235" y="83">RES</text>
<text x="240.1" y="83">ET</text>
<text x="323.9" y="80.4">1.0K = 1000mA</text>
<text x="190.2" y="89.8">JST</text>
<text x="194.7" y="89.8">PH</text>
<text x="204.5" y="88" transform="rotate(-90 204.5 88)">AREF</text>
<text x="219" y="85.5" transform="rotate(-90 219 85.5)">+3V3</text>
<text x="247.7" y="90.6">GND</text>
<text x="141" y="98.2">EN</text>
<text x="195.1" y="100.6">X1</text>
<text x="245.6" y="102.9" transform="rotate(-90 245.6 102.9)">SPST_TACT-KMR2</text>
<text x="201.5" y="108.4">GND</text>
<text x="290.8" y="118.5">D+</text>
<text x="290.8" y="121.1">D-</text>
<text x="359.4" y="121.1">D9</text>
<text x="158.8" y="131.2">ATSAMD21G18_QFN</text>
<text x="285.8" y="136.3">GND</text>
<text x="364.5" y="136.3">GND</text>
<text x="133.4" y="138.8">RESET</text>
<text x="232.4" y="143.9">AREF</text>
<text x="232.4" y="141.4">A0</text>
<text x="141" y="146.5" transform="rotate(-90 141 146.5)">+3V3</text>
<text x="232.4" y="149">A4</text>
<text x="232.4" y="146.5">A3</text>
<text x="294.7" y="148.4">JP3</text>
<text x="232.4" y="154.1">D9</text>
<text x="232.4" y="151.5">D8_CS</text>
<text x="278.2" y="154.1">EN</text>
<text x="316.2" y="154.1" transform="rotate(-90 316.2 154.1)">+3V3</text>
<text x="321.3" y="151.5">RESET</text>
<text x="232.4" y="161.7">D3_IRQ</text>
<text x="232.4" y="159.1">D4_RST</text>
<text x="278.2" y="161.7">D12</text>
<text x="278.2" y="159.1">D13</text>
<text x="318.8" y="161.7">A0</text>
<text x="339.1" y="156.6">AREF</text>
<text x="368.8" y="158.6" transform="rotate(-90 368.8 158.6)">D13</text>
<text x="232.4" y="164.2">D1</text>
<text x="232.4" y="166.8">D0</text>
<text x="278.2" y="164.2">D11</text>
<text x="278.2" y="166.8">D10</text>
<text x="318.8" y="166.8">A2</text>
<text x="318.8" y="164.2">A1</text>
<text x="341.6" y="166.8">GND</text>
<text x="138.5" y="171.8">A5</text>
<text x="232.4" y="171.8">N/C</text>
<text x="232.4" y="169.3">MISO</text>
<text x="278.2" y="169.3">D9</text>
<text x="278.2" y="171.8">D6</text>
<text x="318.8" y="171.8">A4</text>
<text x="318.8" y="169.3">A3</text>
<text x="138.5" y="174.4">RXLED</text>
<text x="138.5" y="179.5">A2</text>
<text x="138.5" y="176.9">A1</text>
<text x="232.4" y="179.5">D5</text>
<text x="232.4" y="176.9">D2</text>
<text x="278.2" y="176.9">SCL</text>
<text x="278.2" y="179.5">SDA</text>
<text x="278.2" y="174.4">D5</text>
<text x="318.8" y="179.5">MOSI</text>
<text x="318.8" y="176.9">SCK</text>
<text x="318.8" y="174.4">A5</text>
<text x="138.5" y="182">MOSI</text>
<text x="138.5" y="184.5">SCK</text>
<text x="232.4" y="182">D11</text>
<text x="232.4" y="184.5">D13</text>
<text x="318.8" y="182">MISO</text>
<text x="318.8" y="184.5">D0</text>
<text x="39.4" y="189.6">MISO</text>
<text x="89.5" y="187.1">DIO2</text>
<text x="89.5" y="189.6">DIO1</text>
<text x="138.5" y="187.1">TXD</text>
<text x="138.5" y="189.6">RXD</text>
<text x="232.4" y="189.6">D12</text>
<text x="232.4" y="187.1">D10</text>
<text x="318.8" y="187.1">D1</text>
<text x="318.8" y="189.6">DIO1</text>
<text x="364" y="187.1">GND</text>
<text x="42" y="192.2">MOSI</text>
<text x="42" y="194.7">SCK</text>
<text x="42" y="197.2">D8_CS</text>
<text x="85.1" y="192.2">D3_IRQ</text>
<text x="109.8" y="194.7" transform="rotate(-90 109.8 194.7)">+3V3</text>
<text x="232.4" y="192.2">D6</text>
<text x="232.4" y="194.7">D7</text>
<text x="333.5" y="194.6">JP1</text>
<text x="39.4" y="199.8">D4_RST</text>
<text x="39.4" y="202.3">DIO5</text>
<text x="82.6" y="199.8">DIO3</text>
<text x="232.4" y="202.3">SCL</text>
<text x="232.4" y="199.8">SDA</text>
<text x="83.9" y="204.2">JP2</text>
<text x="232.4" y="209.9">TXLED</text>
<text x="232.4" y="207.4">D+</text>
<text x="232.4" y="204.9">D-</text>
<text x="232.4" y="212.5">USBHOSTEN</text>
<text x="232.4" y="215">SWCLK</text>
<text x="153.7" y="220.1">U$4</text>
<text x="232.4" y="217.6">SWDIO</text>
<text x="120.7" y="227.7">DIO</text>
<text x="125.1" y="227.7">2</text>
<text x="120.7" y="230.3">DIO3</text>
<text x="120.7" y="232.8">DIO5</text>
<text x="107.5" y="237.7">JP5</text>
</g>
<g font-size="2.1" fill="#505050">
<text x="241.1" y="80.1">1</text>
<text x="241.1" y="82.6">3</text>
<text x="248" y="80.1">2</text>
<text x="248" y="82.6">4</text>
<text x="149.6" y="85.2">1</text>
<text x="149.6" y="87.7">3</text>
<text x="153.5" y="86.3">IN</text>
<text x="153.5" y="88.8">EN</text>
<text x="159.6" y="86.3">OUT</text>
<text x="166.8" y="85.2">5</text>
<text x="296.9" y="85.2">4</text>
<text x="300.8" y="86.3">VDD</text>
<text x="310.2" y="88.8">PROG</text>
<text x="311" y="86.3">VBAT</text>
<text x="319.1" y="85.2">3</text>
<text x="319.1" y="87.7">5</text>
<text x="149.6" y="90.2">2</text>
<text x="153.5" y="91.3">GND</text>
<text x="161.4" y="91.3">P4</text>
<text x="166.8" y="90.2">4</text>
<text x="194.1" y="95.3">1</text>
<text x="194.1" y="92.8">2</text>
<text x="296.9" y="90.2">1</text>
<text x="300.8" y="91.3">STAT</text>
<text x="312.2" y="91.3">VSS</text>
<text x="319.1" y="90.2">2</text>
<text x="275.1" y="116.7">VBUS</text>
<text x="278.1" y="119.3">D+</text>
<text x="278.6" y="121.8">D-</text>
<text x="278.8" y="124.4">ID</text>
<text x="276.2" y="126.9">GND</text>
<text x="192.7" y="137.1">PA00/EINT0/SERCOM1.0</text>
<text x="222.1" y="135.9">1</text>
<text x="147" y="143.6">17*2</text>
<text x="149" y="138.5">40</text>
<text x="156" y="139.6">/RESET</text>
<text x="190.6" y="142.1">PA02/EINT2/AIN0/Y0/VOUT</text>
<text x="192.7" y="139.6">PA01/EINT1/SERCOM1.1</text>
<text x="222.1" y="138.5">2</text>
<text x="222.1" y="141">3</text>
<text x="222.1" y="143.6">4</text>
<text x="150.2" y="146.1">6</text>
<text x="156" y="147.2">VDDA</text>
<text x="156" y="144.7">VDDIO</text>
<text x="179.7" y="147.2">PA04/EINT4/VREFB/AIN4/SERCOM0.0</text>
<text x="187.4" y="149.8">PA05/EINT5/AIN5/SERCOM0.1</text>
<text x="192.7" y="144.7">PA03/EINT3/VREFA/AIN1</text>
<text x="222.1" y="146.1">9</text>
<text x="222.1" y="148.6">10</text>
<text x="149" y="151.2">44</text>
<text x="149" y="153.7">43</text>
<text x="156" y="152.3">VDDIN</text>
<text x="156" y="154.8">VDDCORE</text>
<text x="185.1" y="154.8">PA07/I7/AIN7/SERCOM0.3/I2SD0</text>
<text x="187.4" y="152.3">PA06/EINT6/AIN6/SERCOM0.2</text>
<text x="222.1" y="151.2">11</text>
<text x="222.1" y="153.7">12</text>
<text x="297.5" y="151.2">1</text>
<text x="297.5" y="153.7">2</text>
<text x="333.8" y="153.7">15</text>
<text x="333.8" y="151.2">16</text>
<text x="180" y="159.9">PA08/I2C/AIN16/SERCOM0+2.0/I2SD1</text>
<text x="222.1" y="161.3">14</text>
<text x="222.1" y="158.8">13</text>
<text x="297.5" y="156.3">3</text>
<text x="297.5" y="158.8">4</text>
<text x="297.5" y="161.3">5</text>
<text x="333.8" y="161.3">12</text>
<text x="333.8" y="158.8">13</text>
<text x="333.8" y="156.3">14</text>
<text x="177" y="162.5">PA09/I2C/I9/AIN17/SERCOM0+2.1/I2SMC</text>
<text x="180.1" y="165">PA10/I10/AIN18/SERCOM0+2.2/I2SCK</text>
<text x="180.9" y="167.5">PA11/I11/AIN19/SERCOM0+2.3/I2SF0</text>
<text x="222.1" y="166.4">16</text>
<text x="222.1" y="163.9">15</text>
<text x="297.5" y="163.9">6</text>
<text x="297.5" y="166.4">7</text>
<text x="333.8" y="166.4">10</text>
<text x="333.8" y="163.9">11</text>
<text x="149" y="171.5">47</text>
<text x="156" y="172.6">PB02/I2/AIN10/SERCOM5.0</text>
<text x="189.5" y="170.1">PA12/I12/I2C/SERCOM2+4.0</text>
<text x="189.5" y="172.6">PA13/I13/I2C/SERCOM2+4.1</text>
<text x="222.1" y="169">21</text>
<text x="222.1" y="171.5">22</text>
<text x="297.5" y="169">8</text>
<text x="297.5" y="171.5">9</text>
<text x="333.8" y="171.5">8</text>
<text x="333.8" y="169">9</text>
<text x="149" y="174">48</text>
<text x="150.2" y="176.6">7</text>
<text x="150.2" y="179.1">8</text>
<text x="156" y="177.7">PB08/I8/AIN2/SERCOM4.0</text>
<text x="156" y="175.1">PB03/I3/AIN11/SERCOM5.1</text>
<text x="193.4" y="177.7">PA14/I14/SERCOM2+4.2</text>
<text x="222.1" y="179.1">24</text>
<text x="222.1" y="176.6">23</text>
<text x="296.3" y="174">10</text>
<text x="296.3" y="179.1">12</text>
<text x="296.4" y="176.6">11</text>
<text x="333.8" y="179.1">5</text>
<text x="333.8" y="176.6">6</text>
<text x="333.8" y="174">7</text>
<text x="149" y="181.6">19</text>
<text x="149" y="184.2">20</text>
<text x="156" y="180.2">PB09/I9/AIN3/SERCOM4.1</text>
<text x="156" y="182.8">PB10/I10/SERCOM4.2/I2SMC</text>
<text x="156" y="185.3">PB11/I11/SERCOM4.3/I2SCL</text>
<text x="190.6" y="182.8">PA16/I2C/I0/SERCOM1+3.0</text>
<text x="190.6" y="185.3">PA17/I2C/I1/SERCOM1+3.1</text>
<text x="193.4" y="180.2">PA15/I15/SERCOM3+4.3</text>
<text x="222.1" y="181.6">25</text>
<text x="222.1" y="184.2">26</text>
<text x="333.8" y="184.2">3</text>
<text x="333.8" y="181.6">4</text>
<text x="53" y="189.3">10P</text>
<text x="53.2" y="191.8">11P</text>
<text x="54.2" y="186.7">9P</text>
<text x="59.5" y="190.4">MISO</text>
<text x="59.5" y="187.8">GND</text>
<text x="70.2" y="187.8">DIO2</text>
<text x="70.2" y="190.4">DIO1</text>
<text x="77.9" y="191.8">6P</text>
<text x="77.9" y="186.7">8P</text>
<text x="77.9" y="189.3">7P</text>
<text x="149" y="186.7">37</text>
<text x="149" y="189.3">38</text>
<text x="156" y="187.8">PB22/I6/SERCOM5.2</text>
<text x="156" y="190.4">PB23/I7/SERCOM5.3</text>
<text x="188" y="190.4">PA19/I3/SERCOM1+3.3/I2SD0</text>
<text x="194.6" y="187.8">PA18/I2/SERCOM1+3.2</text>
<text x="222.1" y="186.7">27</text>
<text x="222.1" y="189.3">28</text>
<text x="222.1" y="191.8">29</text>
<text x="333.8" y="189.3">1</text>
<text x="333.8" y="186.7">2</text>
<text x="53" y="194.3">12P</text>
<text x="53" y="196.9">13P</text>
<text x="59.5" y="192.9">MOSI</text>
<text x="59.5" y="195.5">SCK</text>
<text x="70.2" y="192.9">DIO0</text>
<text x="70.7" y="195.5">VDD</text>
<text x="77.9" y="196.9">4P</text>
<text x="77.9" y="194.3">5P</text>
<text x="186.9" y="195.5">PA21/I5/SERCOM3+5.3/I2SFS0</text>
<text x="187.8" y="192.9">PA20/I4/SERCOM3+5.2/I2SSC</text>
<text x="222.1" y="194.3">30</text>
<text x="53" y="202">15P</text>
<text x="53" y="199.4">14P</text>
<text x="59.5" y="203.1">DIO5</text>
<text x="59.5" y="200.5">RESET</text>
<text x="59.5" y="198">NSS</text>
<text x="70.2" y="200.5">DIO3</text>
<text x="70.2" y="198">DIO4</text>
<text x="70.4" y="203.1">GND</text>
<text x="77.9" y="202">2P</text>
<text x="77.9" y="199.4">3P</text>
<text x="185.7" y="203.1">PA23/I2C/I7/SERCOM3+5.1/SOF</text>
<text x="190.6" y="200.5">PA22/I2C/I6/SERCOM3+5.0</text>
<text x="222.1" y="199.4">31</text>
<text x="222.1" y="202">32</text>
<text x="53" y="204.5">16P</text>
<text x="59.5" y="205.6">GND</text>
<text x="70.9" y="205.6">ANT</text>
<text x="77.9" y="204.5">1P</text>
<text x="86.7" y="207">1</text>
<text x="147" y="207">18*4</text>
<text x="156" y="208.2">GND</text>
<text x="190" y="208.2">PA25/I13/SERCOM3+5.3/D+</text>
<text x="190.5" y="205.6">PA24/I12/SERCOM3+5.2/D-</text>
<text x="222.1" y="204.5">33</text>
<text x="222.1" y="207">34</text>
<text x="222.1" y="209.6">39</text>
<text x="150.2" y="212.1">5</text>
<text x="156" y="213.2">GNDA</text>
<text x="189.2" y="215.8">PA30/I10/SECOM1.2/SWCLK</text>
<text x="208.8" y="210.7">PA27/I15</text>
<text x="210" y="213.2">PA28/I8</text>
<text x="222.1" y="212.1">41</text>
<text x="222.1" y="214.7">45</text>
<text x="189.7" y="218.3">PA31/I11/SECOM1.3/SWDIO</text>
<text x="222.1" y="217.2">46</text>
<text x="107.8" y="227.4">3</text>
<text x="107.8" y="232.4">1</text>
<text x="107.8" y="229.9">2</text>
</g>
<g font-size="1.8" fill="#505050">
<text x="126.8" y="71.8">VBUSVBAT</text>
<text x="347.7" y="71.8">VBAT</text>
<text x="258.8" y="74.3">VBUS</text>
<text x="298.5" y="76.6">U3</text>
<text x="131.5" y="81.4" transform="rotate(-90 131.5 81.4)">MBR120</text>
<text x="136.6" y="79" transform="rotate(-90 136.6 79)">D1</text>
<text x="151.2" y="82">U2</text>
<text x="192.8" y="79.4">VBAT</text>
<text x="272.4" y="86.8">CHG</text>
<text x="151.2" y="95.7">AP2112K-3.3</text>
<text x="270.5" y="94">ORANGE</text>
<text x="298.5" y="100.7">MCP73831T-2ACI/OT</text>
<text x="340.1" y="105.8">GND</text>
<text x="365.5" y="107.3">VBAT</text>
<text x="131.9" y="108.4">GND</text>
<text x="147.1" y="108.4">GND</text>
<text x="170" y="108.4">GND</text>
<text x="177.6" y="108.4">GND</text>
<text x="192.8" y="108.4">GND</text>
<text x="213.1" y="108.4">GND</text>
<text x="265.5" y="112.4">X3</text>
<text x="286.8" y="109.9">VBUS</text>
<text x="227.5" y="117.2">GND</text>
<text x="237.6" y="117.2">GND</text>
<text x="335" y="116">GND</text>
<text x="265.5" y="131.2">microUSB</text>
<text x="267" y="158.1" transform="rotate(-90 267 158.1)">VBUSVBAT</text>
<text x="142" y="169.3">GND</text>
<text x="57.2" y="176.9">U4</text>
<text x="364.9" y="177.5" transform="rotate(-90 364.9 177.5)">RED</text>
<text x="372.1" y="176.2" transform="rotate(-90 372.1 176.2)">L</text>
<text x="45.8" y="189.5" transform="rotate(-90 45.8 189.5)">GND</text>
<text x="100.4" y="203.8" transform="rotate(-90 100.4 203.8)">GND</text>
<text x="45.8" y="207.3" transform="rotate(-90 45.8 207.3)">GND</text>
<text x="80.1" y="204.1">X4</text>
<text x="57.2" y="215">RFM69HCW</text>
<text x="103.9" y="215">GND</text>
<text x="248.2" y="215.7">TP1</text>
<text x="78.5" y="220.1">GND</text>
<text x="80.1" y="217.6">uFL</text>
<text x="147.1" y="217.6">GND</text>
<text x="248.2" y="218.2">TP2</text>
</g>
<g font-size="1.8" fill="#800000">
<text x="302.3" y="81.7">LIPO Charger</text>
<text x="302.9" y="79.8">MCP73831/2</text>
<text x="300.4" y="95.7">VDD:</text>
<text x="308.6" y="95.7">3.75-6V</text>
<text x="300.4" y="97.6">Temp:</text>
<text x="308.6" y="97.6">-40-85°C</text>
<text x="60" y="183.6">ISM BAND RADIO</text>
<text x="62.3" y="181.7">RFM69HCW</text>
<text x="364" y="199.5">C</text>
<text x="61.6" y="209.6">VDD: 1.8-3.6V</text>
<text x="60.4" y="211.5">Temp: -40~+85°C</text>
</g>
</svg>
